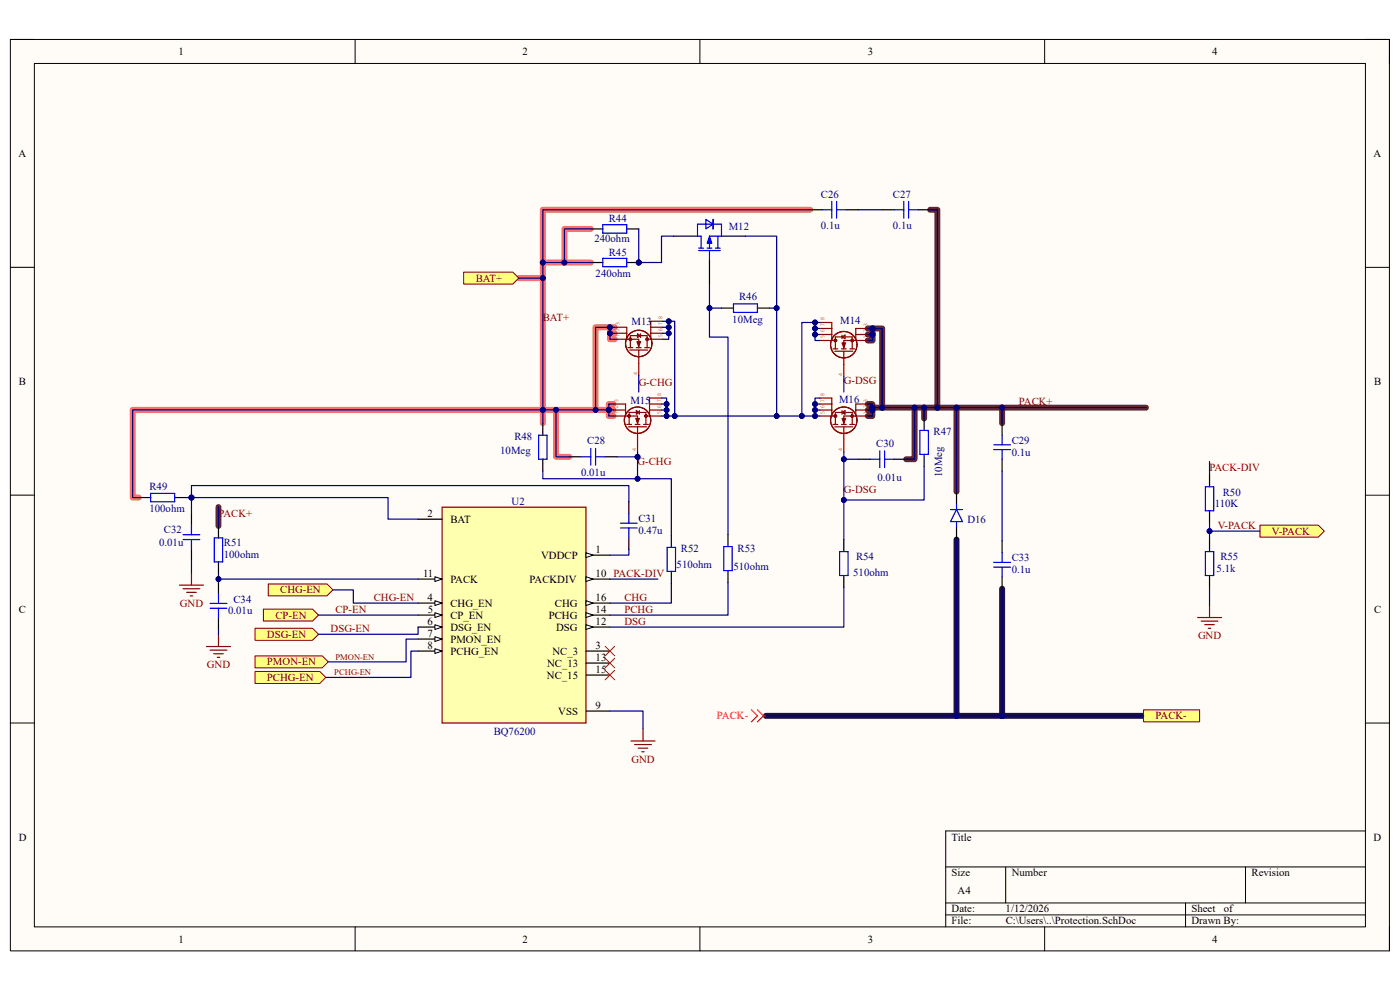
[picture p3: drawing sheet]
<svg xmlns="http://www.w3.org/2000/svg" width="297mm" height="210mm" viewBox="0 0 297 210" stroke-linecap="round" stroke-linejoin="round" font-family="sans-serif">
<path d="M2.2 8.4h292.6v193.3h-292.6z" fill-rule="evenodd" fill="#fffcf8"/>
<path d="M2.2 8.4h292.6v193.3h-292.6z" fill="none" stroke="#000" stroke-width=".21"/>
<path d="M7.3 13.5h282.4v183.1h-282.4z" fill-rule="evenodd" fill="#fffcf8"/>
<g fill="none" stroke="#000" stroke-width=".21">
<path d="M2.2 8.4h5.1M7.3 13.5h282.4v183.1h-282.4zM75.3 8.4v5.1M148.5 8.4v5.1M221.6 8.4v5.1M289.7 8.4h5.1v5.1M2.2 56.7h5.1M289.7 56.7h5.1M2.2 105h5.1M289.7 105.1h5.1M2.2 153.4h5.1M289.7 153.4h5.1"/>
<path d="M289.7 176.3h-89.1v20.3M75.3 196.6v5.1M148.5 196.6v5.1M200.6 183.9h89.1M200.6 191.5h89.1M200.6 194.1h89.1M213.4 183.9v7.6M221.6 196.6v5.1M251.5 191.5v5.1M264.2 183.9v7.6M294.8 196.6v5.1"/>
</g>
<path d="M197.3 44.5h1.6v42h-13.8M184.1 69.7h1v2.5h-1M184.1 71h1M185.1 69.7h2.1v16.8M184.1 85.7h1v1.3h-1M185.1 87v1.3h-1M194 86.5v10.9h-1.8M196.1 86.5v2.3M198.9 86.5h13.7v3.3M202.9 86.5v17.8M212.6 86.5h30.5M46.3 107.6v4" fill="none" stroke="#602732" stroke-width="1.3"/>
<path d="M202.9 114.5v37.4h9.7M212.6 124.9v27h30M162.5 151.9h40.4" fill="none" stroke="#1c0d45" stroke-width="1.3"/>
<path d="M110.1 59h5.1M115.2 55.7h10.1M125.3 48.6h-5.6v7.1M171.9 44.5h-56.7v42.4h2.8M129.4 69.4h-3.1v17.5h2.8M130.4 69.4h-1v1.3M130.4 70.7h-1v1.3h1M115.2 89.8v-2.9h-87v18.7h1.2M126.3 86.9h-8.3v10h2.8M129.1 86.9v1.4h1.1M129.1 86.9l1.1 .1M130.2 85.7h-1.1v1.2" fill="none" stroke="#ff6e6e" stroke-width="1.3"/>
<path d="M93.8 107.6h30.5v45.8h-30.5z" fill-rule="evenodd" fill="#ffffb0"/>
<path d="M93.8 107.6h30.5v45.8h-30.5z" fill="none" stroke="#800000" stroke-width=".25"/>
<path d="M88.7 110.1h5.1M88.7 122.9h5.1" fill="none" stroke="#000" stroke-width=".25"/>
<path d="M92.3 122.3l1.5 .6-1.5 .5z" fill="#f8fcff"/>
<path d="M92.3 122.3l1.5 .6-1.5 .5z" fill="none" stroke="#000" stroke-width=".21"/>
<path d="M88.7 127.9h5.1" fill="none" stroke="#000" stroke-width=".25"/>
<path d="M92.3 127.4l1.5 .5-1.5 .5z" fill="#f8fcff"/>
<path d="M92.3 127.4l1.5 .5-1.5 .5z" fill="none" stroke="#000" stroke-width=".21"/>
<path d="M88.7 130.5h5.1" fill="none" stroke="#000" stroke-width=".25"/>
<path d="M92.3 130l1.5 .5-1.5 .5z" fill="#f8fcff"/>
<path d="M92.3 130l1.5 .5-1.5 .5z" fill="none" stroke="#000" stroke-width=".21"/>
<path d="M88.7 133h5.1" fill="none" stroke="#000" stroke-width=".25"/>
<path d="M92.3 132.5l1.5 .5-1.5 .5z" fill="#f8fcff"/>
<path d="M92.3 132.5l1.5 .5-1.5 .5z" fill="none" stroke="#000" stroke-width=".21"/>
<path d="M88.7 135.6h5.1" fill="none" stroke="#000" stroke-width=".25"/>
<path d="M92.3 135.1l1.5 .5-1.5 .5z" fill="#f8fcff"/>
<path d="M92.3 135.1l1.5 .5-1.5 .5z" fill="none" stroke="#000" stroke-width=".21"/>
<path d="M88.7 138.1h5.1" fill="none" stroke="#000" stroke-width=".25"/>
<path d="M92.3 137.6l1.5 .5-1.5 .5z" fill="#f8fcff"/>
<path d="M92.3 137.6l1.5 .5-1.5 .5z" fill="none" stroke="#000" stroke-width=".21"/>
<path d="M124.3 117.8h5.1" fill="none" stroke="#000" stroke-width=".25"/>
<path d="M124.3 117.3l1.5 .5-1.5 .5z" fill="#f8fcff"/>
<path d="M124.3 117.3l1.5 .5-1.5 .5z" fill="none" stroke="#000" stroke-width=".21"/>
<path d="M124.3 122.9h5.1" fill="none" stroke="#000" stroke-width=".25"/>
<path d="M124.3 122.3l1.5 .6-1.5 .5z" fill="#f8fcff"/>
<path d="M124.3 122.3l1.5 .6-1.5 .5z" fill="none" stroke="#000" stroke-width=".21"/>
<path d="M124.3 127.9h5.1" fill="none" stroke="#000" stroke-width=".25"/>
<path d="M124.3 127.4l1.5 .5-1.5 .5z" fill="#f8fcff"/>
<path d="M124.3 127.4l1.5 .5-1.5 .5z" fill="none" stroke="#000" stroke-width=".21"/>
<path d="M124.3 130.5h5.1" fill="none" stroke="#000" stroke-width=".25"/>
<path d="M124.3 130l1.5 .5-1.5 .5z" fill="#f8fcff"/>
<path d="M124.3 130l1.5 .5-1.5 .5z" fill="none" stroke="#000" stroke-width=".21"/>
<path d="M124.3 133h5.1" fill="none" stroke="#000" stroke-width=".25"/>
<path d="M124.3 132.5l1.5 .5-1.5 .5z" fill="#f8fcff"/>
<path d="M124.3 132.5l1.5 .5-1.5 .5z" fill="none" stroke="#000" stroke-width=".21"/>
<g fill="none" stroke="#000" stroke-width=".25">
<path d="M171.9 44.5h2.5M179.5 44.5h2.6M187.2 44.5h2.5M194.8 44.5h2.5M153.1 65.4h2.5M160.7 65.4h2.5M115.2 89.8v2.5M115.2 97.4v2.6M196.1 88.8v2.5M196.1 96.4v2.5M212.6 89.8v2.5M212.6 97.4v2.6"/>
<path d="M40.6 108.9v2.5M40.6 116.5v2.5M46.3 111.6v2.5M46.3 119.2v2.6M133.4 106.4v2.6M133.4 114v2.6M142.4 113.6v2.5M154.4 113.4v2.6M179 114.5v2.5M202.9 104.3v2.5M202.9 111.9v2.6M212.6 114.7v2.6"/>
<path d="M46.3 123.4v2.6M46.3 131.1v2.5M124.3 138.1h5.1M142.4 121.2v2.6M154.4 121.1v2.5M179 122.1v2.5M212.6 122.3v2.6M124.3 140.7h5.1M124.3 143.2h5.1M124.3 150.8h5.1"/>
</g>
<g fill="none" stroke="#00f" stroke-width=".25">
<path d="M174.4 44.5h2.1M176.5 42.7v3.6M177.5 42.7v3.6M177.5 44.5h2M189.7 44.5h2M191.7 42.7v3.6M192.8 44.5h2M192.8 42.7v3.6M155.6 64.5h5.1v1.8h-5.1zM114.3 92.3h1.7v5.1h-1.7zM195.2 91.3h1.7v5.1h-1.7zM210.8 95.4h3.6"/>
<path d="M210.8 94.4h3.6M212.6 92.3v2.1M212.6 95.4v2M38.8 114.5h3.6M38.8 113.4h3.6M40.6 111.4v2M40.6 114.5v2M45.5 114.1h1.7v5.1h-1.7zM131.6 112h3.6M131.6 111h3.6M133.4 109v2M133.4 112v2"/>
<path d="M141.5 116.1h1.8v5.1h-1.8zM153.6 116h1.7v5.1h-1.7zM178.1 117h1.8v5.1h-1.8zM201.7 108.1h2.5M202.9 108.1l1.3 2.5h-2.5zM202.9 106.8v1.3M202.9 110.6v1.3M210.8 119.3h3.6M212.6 117.3v2M44.6 129h3.5M44.6 128h3.5M46.3 126v2"/>
<path d="M46.3 129v2.1M210.8 120.3h3.6M212.6 120.3v2"/>
</g>
<g fill="none" stroke="#800000" stroke-width=".25">
<path d="M38.1 124.1h5.1M38.8 124.9h3.6M39.6 125.7h2M40.4 126.4h.5M40.6 121.6v2.5M43.8 137.2h5.1M44.6 137.9h3.5M45.3 138.7h2.1M46.1 139.4h.5M46.3 134.6v2.6M133.9 157.2h5.1M134.6 158h3.6"/>
<path d="M135.4 158.7h2M136.2 159.5h.5M136.4 154.6v2.6"/>
</g>
<path d="M128.4 137.1l2 2M128.4 139.6l2 2.1M130.4 137.1l-2 2M130.4 139.6l-2 2.1M128.4 142.2l2 2M130.4 142.2l-2 2" fill="none" stroke="#f00" stroke-width=".21"/>
<path d="M98.4 57.7h10.4l1.3 1.3-1.3 1.3h-10.4z" fill-rule="evenodd" fill="#ffff80"/>
<path d="M98.4 57.7h10.4l1.3 1.3-1.3 1.3h-10.4z" fill="none" stroke="#800000" stroke-width=".21"/>
<path d="M159.4 150.6l1.3 1.3-1.3 1.2M160.7 150.6l1.3 1.3M162 151.9l-1.3 1.2M162 151.9h.5" fill="none" stroke="#f00" stroke-width=".25"/>
<path d="M29.4 105.6h2.6M37.1 105.6h2.5" fill="none" stroke="#000" stroke-width=".25"/>
<path d="M32 104.7h5.1v1.7h-5.1z" fill="none" stroke="#00f" stroke-width=".25"/>
<path d="M55.9 129.2h10.4l1.3 1.3-1.3 1.3h-10.4z" fill-rule="evenodd" fill="#ffff80"/>
<path d="M55.9 129.2h10.4l1.3 1.3-1.3 1.3h-10.4z" fill="none" stroke="#800000" stroke-width=".21"/>
<path d="M54.1 139.1h14.3l1.2 1.3-1.2 1.3h-14.3z" fill-rule="evenodd" fill="#ffff80"/>
<path d="M54.1 139.1h14.3l1.2 1.3-1.2 1.3h-14.3z" fill="none" stroke="#800000" stroke-width=".21"/>
<path d="M54.1 142.4h13.7l1.3 1.3-1.3 1.3h-13.7z" fill-rule="evenodd" fill="#ffff80"/>
<path d="M54.1 142.4h13.7l1.3 1.3-1.3 1.3h-13.7z" fill="none" stroke="#800000" stroke-width=".21"/>
<circle cx="135.5" cy="55.7" r=".51" fill="#000080"/>
<circle cx="135.5" cy="55.7" r=".51" fill="none" stroke="#000080" stroke-width=".21"/>
<path d="M125.3 55.7h2.6M133 55.7h2.5" fill="none" stroke="#000" stroke-width=".25"/>
<circle cx="135.5" cy="55.7" r=".51" fill="#000080"/>
<circle cx="135.5" cy="55.7" r=".51" fill="none" stroke="#000080" stroke-width=".21"/>
<path d="M127.9 47.7h5.1v1.8h-5.1zM127.9 54.8h5.1v1.8h-5.1zM255.7 103.3h1.8v5.1h-1.8zM255.7 117h1.8v5.1h-1.8z" fill="none" stroke="#00f" stroke-width=".25"/>
<path d="M125.3 48.6h2.6M133 48.6h2.5M256.6 100.7v2.6M256.6 108.4v2.5M256.6 114.5v2.5M256.6 122.1v2.5" fill="none" stroke="#000" stroke-width=".25"/>
<path d="M254.1 131h5.1M254.8 131.8h3.6M255.6 132.5h2M256.3 133.3h.6M256.6 128.4v2.6" fill="none" stroke="#800000" stroke-width=".25"/>
<g fill="none" stroke="#840000" stroke-width=".25">
<circle cx="137" cy="88.3" r=".25"/>
<circle cx="137" cy="88.3" r=".26"/>
</g>
<path d="M134.9 88.8h.7l-.3 1z" fill="#840000"/>
<g fill="none" stroke="#840000" stroke-width=".25">
<path d="M130.2 87h2.5M130.2 88.3h5.1v1.7M130.2 85.7h2.5v2.6M133 90h1M133.3 90.5h3.9M133.5 90v-2.5h3.5v2.5M134.7 90h1.1M134.9 88.8h.7l-.3 1zM135 87.1l.6 .4-.6 .4zM135.3 90.5v5.4M135.6 87.1v.8M136.5 90h1"/>
<path d="M137 88.3h3.3M137.8 87h2.5M137.8 85.7h2.5M140.3 84.4h-2.5v3.9"/>
<circle cx="133.5" cy="88.3" r=".25"/>
<circle cx="133.5" cy="88.3" r=".26"/>
<circle cx="135.3" cy="89.1" r="2.8"/>
<circle cx="177.2" cy="88.3" r=".25"/>
<circle cx="177.2" cy="88.3" r=".26"/>
</g>
<path d="M178.6 88.8h.8l-.4 1z" fill="#840000"/>
<g fill="none" stroke="#840000" stroke-width=".25">
<path d="M173.9 87h2.6M173.9 88.3h3.3M173.9 84.4h2.6v3.9M173.9 85.7h2.6M176.7 90h1M177.1 90.6h3.8M177.2 90v-2.5h3.6v2.5M178.5 90h1M178.6 88.8h.8l-.4 1zM178.6 87.1v.8M178.6 87.5l.7-.4v.8zM179 90.6v5.3"/>
<path d="M180.3 90h1M181.6 87h2.5M184.1 88.3h-5.1v1.7M184.1 85.7h-2.5v2.6"/>
<circle cx="177.2" cy="72.2" r=".25"/>
<circle cx="177.2" cy="72.2" r=".26"/>
<circle cx="179" cy="89.1" r="2.8"/>
<circle cx="180.8" cy="88.3" r=".25"/>
<circle cx="180.8" cy="88.3" r=".26"/>
</g>
<path d="M178.6 72.7h.8l-.4 1.1z" fill="#840000"/>
<g fill="none" stroke="#840000" stroke-width=".25">
<path d="M173.9 71h2.6M173.9 72.2h3.3M173.9 68.4h2.6v3.8M173.9 69.7h2.6M176.7 74h1M177.1 74.5h3.8M177.2 74v-2.5h3.6v2.5M178.5 74h1M178.6 72.7h.8l-.4 1.1zM178.6 71.1v.8M178.6 71.5l.7-.4v.8zM179 74.5v5.4"/>
<path d="M180.3 74h1M181.6 71h2.5M184.1 72.2h-5.1v1.8M184.1 69.7h-2.5v2.5"/>
<circle cx="137.3" cy="72" r=".26"/>
<circle cx="137.3" cy="72" r=".25"/>
<circle cx="179" cy="73.1" r="2.8"/>
<circle cx="180.8" cy="72.2" r=".25"/>
<circle cx="180.8" cy="72.2" r=".26"/>
</g>
<path d="M135.1 72.5h.8l-.4 1z" fill="#840000"/>
<g fill="none" stroke="#840000" stroke-width=".25">
<path d="M130.4 70.7h2.6M130.4 72h5.1v1.8M130.4 69.4h2.6v2.6M133.2 73.8h1M133.6 74.3h3.8M133.7 73.8v-2.6h3.6v2.6M135 73.8h1M135.1 72.5h.8l-.4 1zM135.3 70.8l.6 .4-.6 .4zM135.5 74.3v5.3M135.9 70.8v.8M136.8 73.8h1"/>
<path d="M137.3 72h3.3M138.1 70.7h2.5M138.1 69.4h2.5M140.6 68.2h-2.5v3.8"/>
<circle cx="133.7" cy="72" r=".26"/>
<circle cx="133.7" cy="72" r=".25"/>
<circle cx="135.5" cy="72.9" r="2.8"/>
</g>
<path d="M120.8 96.9h2.5M128.4 96.9h2.5M182.1 97.4h2.5M189.7 97.4h2.5" fill="none" stroke="#000" stroke-width=".25"/>
<path d="M123.3 96.9h2M125.3 95.1v3.6M126.3 95.1v3.6M126.3 96.9h2.1M184.6 97.4h2M186.6 95.6v3.6M187.7 95.6v3.6M187.7 97.4h2" fill="none" stroke="#00f" stroke-width=".25"/>
<path d="M242.6 150.6h11.9v2.5h-11.9z" fill-rule="evenodd" fill="#ffff80"/>
<path d="M242.6 150.6h11.9v2.5h-11.9z" fill="none" stroke="#800000" stroke-width=".21"/>
<path d="M267.3 111.4h12.4l1.2 1.3-1.2 1.3h-12.4z" fill-rule="evenodd" fill="#ffff80"/>
<path d="M267.3 111.4h12.4l1.2 1.3-1.2 1.3h-12.4z" fill="none" stroke="#800000" stroke-width=".21"/>
<path d="M56.9 123.9h12.5l1.2 1.2-1.2 1.3h-12.5z" fill-rule="evenodd" fill="#ffff80"/>
<path d="M56.9 123.9h12.5l1.2 1.2-1.2 1.3h-12.5z" fill="none" stroke="#800000" stroke-width=".21"/>
<path d="M54.1 133.3h12.2l1.3 1.3-1.3 1.2h-12.2z" fill-rule="evenodd" fill="#ffff80"/>
<path d="M54.1 133.3h12.2l1.3 1.3-1.3 1.2h-12.2z" fill="none" stroke="#800000" stroke-width=".21"/>
<path d="M182.1 44.5h5.1M212.6 100v14.7M46.3 107.6v4M133.4 116.6v1.2h-4M46.3 133.6v1M142.4 123.8v4.1h-13M154.4 123.6v6.9h-25M179 124.6v8.4h-49.6M212.6 124.9v27h30M129.4 150.8h7v3.8" fill="none" stroke="#000080" stroke-width=".25"/>
<circle cx="212.6" cy="151.9" r=".51" fill="#000080"/>
<circle cx="212.6" cy="151.9" r=".51" fill="none" stroke="#000080" stroke-width=".21"/>
<path d="M202.9 114.5v37.4h9.7" fill="none" stroke="#000080" stroke-width=".25"/>
<circle cx="202.9" cy="151.9" r=".51" fill="#000080"/>
<circle cx="202.9" cy="151.9" r=".51" fill="none" stroke="#000080" stroke-width=".21"/>
<circle cx="212.6" cy="151.9" r=".51" fill="#000080"/>
<circle cx="212.6" cy="151.9" r=".51" fill="none" stroke="#000080" stroke-width=".21"/>
<path d="M110.1 59h5.1" fill="none" stroke="#000080" stroke-width=".25"/>
<circle cx="115.2" cy="59" r=".51" fill="#000080"/>
<circle cx="115.2" cy="59" r=".51" fill="none" stroke="#000080" stroke-width=".21"/>
<path d="M162.5 151.9h40.4" fill="none" stroke="#000080" stroke-width=".25"/>
<circle cx="202.9" cy="151.9" r=".51" fill="#000080"/>
<circle cx="202.9" cy="151.9" r=".51" fill="none" stroke="#000080" stroke-width=".21"/>
<path d="M115.2 86.9h-87v18.7h1.2" fill="none" stroke="#000080" stroke-width=".25"/>
<circle cx="115.2" cy="86.9" r=".51" fill="#000080"/>
<circle cx="115.2" cy="86.9" r=".51" fill="none" stroke="#000080" stroke-width=".21"/>
<path d="M39.6 105.6h42.7v4.5h6.4" fill="none" stroke="#000080" stroke-width=".25"/>
<circle cx="40.6" cy="105.6" r=".51" fill="#000080"/>
<circle cx="40.6" cy="105.6" r=".51" fill="none" stroke="#000080" stroke-width=".21"/>
<path d="M40.6 105.6v3.3M40.6 119v2.6" fill="none" stroke="#000080" stroke-width=".25"/>
<circle cx="40.6" cy="105.6" r=".51" fill="#000080"/>
<circle cx="40.6" cy="105.6" r=".51" fill="none" stroke="#000080" stroke-width=".21"/>
<path d="M40.6 105.6v-2.6h92.8v3.4" fill="none" stroke="#000080" stroke-width=".25"/>
<circle cx="40.6" cy="105.6" r=".51" fill="#000080"/>
<circle cx="40.6" cy="105.6" r=".51" fill="none" stroke="#000080" stroke-width=".21"/>
<path d="M46.3 121.8v1.1h42.4" fill="none" stroke="#000080" stroke-width=".25"/>
<circle cx="46.4" cy="122.9" r=".51" fill="#000080"/>
<circle cx="46.4" cy="122.9" r=".51" fill="none" stroke="#000080" stroke-width=".21"/>
<path d="M46.3 122.9v.5" fill="none" stroke="#000080" stroke-width=".25"/>
<circle cx="46.4" cy="122.9" r=".51" fill="#000080"/>
<circle cx="46.4" cy="122.9" r=".51" fill="none" stroke="#000080" stroke-width=".21"/>
<path d="M198.9 86.5h13.7v3.3M67.6 130.5h21.1M88.7 135.6h-2.5v4.8h-16.6M88.7 138.1h-1.5v5.6h-18.1" fill="none" stroke="#000080" stroke-width=".25"/>
<circle cx="198.9" cy="86.5" r=".51" fill="#000080"/>
<circle cx="198.9" cy="86.5" r=".51" fill="none" stroke="#000080" stroke-width=".21"/>
<circle cx="202.9" cy="86.5" r=".51" fill="#000080"/>
<circle cx="202.9" cy="86.5" r=".51" fill="none" stroke="#000080" stroke-width=".21"/>
<circle cx="212.6" cy="86.5" r=".51" fill="#000080"/>
<circle cx="212.6" cy="86.5" r=".51" fill="none" stroke="#000080" stroke-width=".21"/>
<path d="M202.9 86.5v17.8" fill="none" stroke="#000080" stroke-width=".25"/>
<circle cx="202.9" cy="86.5" r=".51" fill="#000080"/>
<circle cx="202.9" cy="86.5" r=".51" fill="none" stroke="#000080" stroke-width=".21"/>
<path d="M125.3 48.6h-5.6v7.1" fill="none" stroke="#000080" stroke-width=".25"/>
<circle cx="119.7" cy="55.7" r=".51" fill="#000080"/>
<circle cx="119.7" cy="55.7" r=".51" fill="none" stroke="#000080" stroke-width=".21"/>
<path d="M256.6 110.9v3.6" fill="none" stroke="#000080" stroke-width=".25"/>
<circle cx="256.6" cy="112.7" r=".51" fill="#000080"/>
<circle cx="256.6" cy="112.7" r=".51" fill="none" stroke="#000080" stroke-width=".21"/>
<path d="M256.6 97.9v2.8M256.6 112.7h10.7M129.4 122.9h10.2M256.6 124.6v3.8" fill="none" stroke="#000080" stroke-width=".25"/>
<circle cx="256.6" cy="112.7" r=".51" fill="#000080"/>
<circle cx="256.6" cy="112.7" r=".51" fill="none" stroke="#000080" stroke-width=".21"/>
<path d="M115.2 100v1.6h27.2v12" fill="none" stroke="#000080" stroke-width=".25"/>
<circle cx="135.3" cy="101.6" r=".51" fill="#000080"/>
<circle cx="135.3" cy="101.6" r=".51" fill="none" stroke="#000080" stroke-width=".21"/>
<path d="M130.2 85.7h-1.1v1.2" fill="none" stroke="#000080" stroke-width=".25"/>
<circle cx="129.1" cy="86.9" r=".51" fill="#000080"/>
<circle cx="129.1" cy="86.9" r=".51" fill="none" stroke="#000080" stroke-width=".21"/>
<path d="M129.1 86.9v1.4h1.1" fill="none" stroke="#000080" stroke-width=".25"/>
<circle cx="129.1" cy="86.9" r=".51" fill="#000080"/>
<circle cx="129.1" cy="86.9" r=".51" fill="none" stroke="#000080" stroke-width=".21"/>
<path d="M140.3 88.3h33.6" fill="none" stroke="#000080" stroke-width=".25"/>
<circle cx="141.4" cy="88.3" r=".51" fill="#000080"/>
<circle cx="141.4" cy="88.3" r=".51" fill="none" stroke="#000080" stroke-width=".21"/>
<circle cx="143.1" cy="88.3" r=".51" fill="#000080"/>
<circle cx="143.1" cy="88.3" r=".51" fill="none" stroke="#000080" stroke-width=".21"/>
<circle cx="164.8" cy="88.3" r=".51" fill="#000080"/>
<circle cx="164.8" cy="88.3" r=".51" fill="none" stroke="#000080" stroke-width=".21"/>
<circle cx="170.1" cy="88.3" r=".51" fill="#000080"/>
<circle cx="170.1" cy="88.3" r=".51" fill="none" stroke="#000080" stroke-width=".21"/>
<circle cx="172.9" cy="88.3" r=".51" fill="#000080"/>
<circle cx="172.9" cy="88.3" r=".51" fill="none" stroke="#000080" stroke-width=".21"/>
<path d="M172.9 87v1.3" fill="none" stroke="#000080" stroke-width=".25"/>
<circle cx="172.9" cy="88.3" r=".51" fill="#000080"/>
<circle cx="172.9" cy="88.3" r=".51" fill="none" stroke="#000080" stroke-width=".21"/>
<circle cx="172.9" cy="87" r=".51" fill="#000080"/>
<circle cx="172.9" cy="87" r=".51" fill="none" stroke="#000080" stroke-width=".21"/>
<path d="M173.9 84.4h-1v1.3" fill="none" stroke="#000080" stroke-width=".25"/>
<circle cx="172.9" cy="85.7" r=".51" fill="#000080"/>
<circle cx="172.9" cy="85.7" r=".51" fill="none" stroke="#000080" stroke-width=".21"/>
<path d="M184.1 85.7h1v1.3h-1" fill="none" stroke="#000080" stroke-width=".25"/>
<circle cx="185.1" cy="86.5" r=".51" fill="#000080"/>
<circle cx="185.1" cy="86.5" r=".51" fill="none" stroke="#000080" stroke-width=".21"/>
<circle cx="185.1" cy="87" r=".51" fill="#000080"/>
<circle cx="185.1" cy="87" r=".51" fill="none" stroke="#000080" stroke-width=".21"/>
<path d="M185.1 87v1.3h-1" fill="none" stroke="#000080" stroke-width=".25"/>
<circle cx="185.1" cy="87" r=".51" fill="#000080"/>
<circle cx="185.1" cy="87" r=".51" fill="none" stroke="#000080" stroke-width=".21"/>
<path d="M141.4 87v1.3" fill="none" stroke="#000080" stroke-width=".25"/>
<circle cx="141.4" cy="88.3" r=".51" fill="#000080"/>
<circle cx="141.4" cy="88.3" r=".51" fill="none" stroke="#000080" stroke-width=".21"/>
<circle cx="141.4" cy="87" r=".51" fill="#000080"/>
<circle cx="141.4" cy="87" r=".51" fill="none" stroke="#000080" stroke-width=".21"/>
<path d="M141.4 85.7v1.3h-1.1" fill="none" stroke="#000080" stroke-width=".25"/>
<circle cx="141.4" cy="87" r=".51" fill="#000080"/>
<circle cx="141.4" cy="87" r=".51" fill="none" stroke="#000080" stroke-width=".21"/>
<circle cx="141.4" cy="85.7" r=".51" fill="#000080"/>
<circle cx="141.4" cy="85.7" r=".51" fill="none" stroke="#000080" stroke-width=".21"/>
<path d="M140.3 84.4h1.1v1.3h-1.1" fill="none" stroke="#000080" stroke-width=".25"/>
<circle cx="141.4" cy="85.7" r=".51" fill="#000080"/>
<circle cx="141.4" cy="85.7" r=".51" fill="none" stroke="#000080" stroke-width=".21"/>
<path d="M173.9 85.7h-1v1.3h1" fill="none" stroke="#000080" stroke-width=".25"/>
<circle cx="172.9" cy="87" r=".51" fill="#000080"/>
<circle cx="172.9" cy="87" r=".51" fill="none" stroke="#000080" stroke-width=".21"/>
<circle cx="172.9" cy="85.7" r=".51" fill="#000080"/>
<circle cx="172.9" cy="85.7" r=".51" fill="none" stroke="#000080" stroke-width=".21"/>
<path d="M179 106.1v8.4" fill="none" stroke="#000080" stroke-width=".25"/>
<circle cx="179" cy="106.1" r=".51" fill="#000080"/>
<circle cx="179" cy="106.1" r=".51" fill="none" stroke="#000080" stroke-width=".21"/>
<path d="M129.1 86.9l1.1 .1" fill="none" stroke="#000080" stroke-width=".25"/>
<circle cx="129.1" cy="86.9" r=".51" fill="#000080"/>
<circle cx="129.1" cy="86.9" r=".51" fill="none" stroke="#000080" stroke-width=".21"/>
<path d="M150.5 65.4h2.6" fill="none" stroke="#000080" stroke-width=".25"/>
<circle cx="150.5" cy="65.4" r=".51" fill="#000080"/>
<circle cx="150.5" cy="65.4" r=".51" fill="none" stroke="#000080" stroke-width=".21"/>
<path d="M179 95.9v10.2h17.1v-7.2" fill="none" stroke="#000080" stroke-width=".25"/>
<circle cx="179" cy="106.1" r=".51" fill="#000080"/>
<circle cx="179" cy="106.1" r=".51" fill="none" stroke="#000080" stroke-width=".21"/>
<circle cx="179" cy="97.4" r=".51" fill="#000080"/>
<circle cx="179" cy="97.4" r=".51" fill="none" stroke="#000080" stroke-width=".21"/>
<path d="M173.9 68.4h-1v3.8h1" fill="none" stroke="#000080" stroke-width=".25"/>
<circle cx="172.9" cy="71" r=".51" fill="#000080"/>
<circle cx="172.9" cy="71" r=".51" fill="none" stroke="#000080" stroke-width=".21"/>
<circle cx="172.9" cy="69.7" r=".51" fill="#000080"/>
<circle cx="172.9" cy="69.7" r=".51" fill="none" stroke="#000080" stroke-width=".21"/>
<circle cx="172.9" cy="68.4" r=".51" fill="#000080"/>
<circle cx="172.9" cy="68.4" r=".51" fill="none" stroke="#000080" stroke-width=".21"/>
<path d="M184.1 69.7h1v2.5h-1" fill="none" stroke="#000080" stroke-width=".25"/>
<circle cx="185.1" cy="71" r=".51" fill="#000080"/>
<circle cx="185.1" cy="71" r=".51" fill="none" stroke="#000080" stroke-width=".21"/>
<circle cx="185.1" cy="69.7" r=".51" fill="#000080"/>
<circle cx="185.1" cy="69.7" r=".51" fill="none" stroke="#000080" stroke-width=".21"/>
<path d="M172.9 71h1" fill="none" stroke="#000080" stroke-width=".25"/>
<circle cx="172.9" cy="71" r=".51" fill="#000080"/>
<circle cx="172.9" cy="71" r=".51" fill="none" stroke="#000080" stroke-width=".21"/>
<path d="M172.9 69.7h1" fill="none" stroke="#000080" stroke-width=".25"/>
<circle cx="172.9" cy="69.7" r=".51" fill="#000080"/>
<circle cx="172.9" cy="69.7" r=".51" fill="none" stroke="#000080" stroke-width=".21"/>
<path d="M184.1 71h1" fill="none" stroke="#000080" stroke-width=".25"/>
<circle cx="185.1" cy="71" r=".51" fill="#000080"/>
<circle cx="185.1" cy="71" r=".51" fill="none" stroke="#000080" stroke-width=".21"/>
<path d="M172.9 68.4h-2.8v19.9M179 79.9v3.3" fill="none" stroke="#000080" stroke-width=".25"/>
<circle cx="172.9" cy="68.4" r=".51" fill="#000080"/>
<circle cx="172.9" cy="68.4" r=".51" fill="none" stroke="#000080" stroke-width=".21"/>
<circle cx="170.1" cy="88.3" r=".51" fill="#000080"/>
<circle cx="170.1" cy="88.3" r=".51" fill="none" stroke="#000080" stroke-width=".21"/>
<path d="M185.1 69.7h2.1v16.8" fill="none" stroke="#000080" stroke-width=".25"/>
<circle cx="185.1" cy="69.7" r=".51" fill="#000080"/>
<circle cx="185.1" cy="69.7" r=".51" fill="none" stroke="#000080" stroke-width=".21"/>
<circle cx="187.2" cy="86.5" r=".51" fill="#000080"/>
<circle cx="187.2" cy="86.5" r=".51" fill="none" stroke="#000080" stroke-width=".21"/>
<path d="M130.4 69.4h-1v1.3" fill="none" stroke="#000080" stroke-width=".25"/>
<circle cx="129.4" cy="69.4" r=".51" fill="#000080"/>
<circle cx="129.4" cy="69.4" r=".51" fill="none" stroke="#000080" stroke-width=".21"/>
<circle cx="129.4" cy="70.7" r=".51" fill="#000080"/>
<circle cx="129.4" cy="70.7" r=".51" fill="none" stroke="#000080" stroke-width=".21"/>
<path d="M140.6 68.2h1.3v3.8h-1.3" fill="none" stroke="#000080" stroke-width=".25"/>
<circle cx="141.9" cy="70.7" r=".51" fill="#000080"/>
<circle cx="141.9" cy="70.7" r=".51" fill="none" stroke="#000080" stroke-width=".21"/>
<circle cx="141.9" cy="69.4" r=".51" fill="#000080"/>
<circle cx="141.9" cy="69.4" r=".51" fill="none" stroke="#000080" stroke-width=".21"/>
<circle cx="141.9" cy="68.2" r=".51" fill="#000080"/>
<circle cx="141.9" cy="68.2" r=".51" fill="none" stroke="#000080" stroke-width=".21"/>
<path d="M140.6 69.4h1.3" fill="none" stroke="#000080" stroke-width=".25"/>
<circle cx="141.9" cy="69.4" r=".51" fill="#000080"/>
<circle cx="141.9" cy="69.4" r=".51" fill="none" stroke="#000080" stroke-width=".21"/>
<path d="M140.6 70.7h1.3" fill="none" stroke="#000080" stroke-width=".25"/>
<circle cx="141.9" cy="70.7" r=".51" fill="#000080"/>
<circle cx="141.9" cy="70.7" r=".51" fill="none" stroke="#000080" stroke-width=".21"/>
<path d="M141.9 68.2h1.2v20.1" fill="none" stroke="#000080" stroke-width=".25"/>
<circle cx="141.9" cy="68.2" r=".51" fill="#000080"/>
<circle cx="141.9" cy="68.2" r=".51" fill="none" stroke="#000080" stroke-width=".21"/>
<circle cx="143.1" cy="88.3" r=".51" fill="#000080"/>
<circle cx="143.1" cy="88.3" r=".51" fill="none" stroke="#000080" stroke-width=".21"/>
<path d="M130.4 70.7h-1v1.3h1M135.5 79.6v3.6" fill="none" stroke="#000080" stroke-width=".25"/>
<circle cx="129.4" cy="70.7" r=".51" fill="#000080"/>
<circle cx="129.4" cy="70.7" r=".51" fill="none" stroke="#000080" stroke-width=".21"/>
<path d="M129.4 69.4h-3.1v17.5h2.8" fill="none" stroke="#000080" stroke-width=".25"/>
<circle cx="129.1" cy="86.9" r=".51" fill="#000080"/>
<circle cx="129.1" cy="86.9" r=".51" fill="none" stroke="#000080" stroke-width=".21"/>
<circle cx="126.4" cy="86.9" r=".51" fill="#000080"/>
<circle cx="126.4" cy="86.9" r=".51" fill="none" stroke="#000080" stroke-width=".21"/>
<circle cx="129.4" cy="69.4" r=".51" fill="#000080"/>
<circle cx="129.4" cy="69.4" r=".51" fill="none" stroke="#000080" stroke-width=".21"/>
<path d="M115.2 86.9v2.9" fill="none" stroke="#000080" stroke-width=".25"/>
<circle cx="115.2" cy="86.9" r=".51" fill="#000080"/>
<circle cx="115.2" cy="86.9" r=".51" fill="none" stroke="#000080" stroke-width=".21"/>
<path d="M171.9 44.5h-56.7v42.4h2.8" fill="none" stroke="#000080" stroke-width=".25"/>
<circle cx="115.2" cy="55.7" r=".51" fill="#000080"/>
<circle cx="115.2" cy="55.7" r=".51" fill="none" stroke="#000080" stroke-width=".21"/>
<circle cx="115.2" cy="59" r=".51" fill="#000080"/>
<circle cx="115.2" cy="59" r=".51" fill="none" stroke="#000080" stroke-width=".21"/>
<circle cx="115.2" cy="86.9" r=".51" fill="#000080"/>
<circle cx="115.2" cy="86.9" r=".51" fill="none" stroke="#000080" stroke-width=".21"/>
<circle cx="118" cy="86.9" r=".51" fill="#000080"/>
<circle cx="118" cy="86.9" r=".51" fill="none" stroke="#000080" stroke-width=".21"/>
<path d="M126.3 86.9h-8.3v10h2.8" fill="none" stroke="#000080" stroke-width=".25"/>
<circle cx="118" cy="86.9" r=".51" fill="#000080"/>
<circle cx="118" cy="86.9" r=".51" fill="none" stroke="#000080" stroke-width=".21"/>
<circle cx="126.4" cy="86.9" r=".51" fill="#000080"/>
<circle cx="126.4" cy="86.9" r=".51" fill="none" stroke="#000080" stroke-width=".21"/>
<path d="M135.3 95.9v1" fill="none" stroke="#000080" stroke-width=".25"/>
<circle cx="135.3" cy="96.9" r=".51" fill="#000080"/>
<circle cx="135.3" cy="96.9" r=".51" fill="none" stroke="#000080" stroke-width=".21"/>
<path d="M130.9 96.9h4.4v4.7" fill="none" stroke="#000080" stroke-width=".25"/>
<circle cx="135.3" cy="96.9" r=".51" fill="#000080"/>
<circle cx="135.3" cy="96.9" r=".51" fill="none" stroke="#000080" stroke-width=".21"/>
<circle cx="135.3" cy="101.6" r=".51" fill="#000080"/>
<circle cx="135.3" cy="101.6" r=".51" fill="none" stroke="#000080" stroke-width=".21"/>
<path d="M196.1 86.5v2.3" fill="none" stroke="#000080" stroke-width=".25"/>
<circle cx="196.1" cy="86.5" r=".51" fill="#000080"/>
<circle cx="196.1" cy="86.5" r=".51" fill="none" stroke="#000080" stroke-width=".21"/>
<path d="M197.3 44.5h1.6v42h-13.8" fill="none" stroke="#000080" stroke-width=".25"/>
<circle cx="185.1" cy="86.5" r=".51" fill="#000080"/>
<circle cx="185.1" cy="86.5" r=".51" fill="none" stroke="#000080" stroke-width=".21"/>
<circle cx="187.2" cy="86.5" r=".51" fill="#000080"/>
<circle cx="187.2" cy="86.5" r=".51" fill="none" stroke="#000080" stroke-width=".21"/>
<circle cx="194" cy="86.5" r=".51" fill="#000080"/>
<circle cx="194" cy="86.5" r=".51" fill="none" stroke="#000080" stroke-width=".21"/>
<circle cx="196.1" cy="86.5" r=".51" fill="#000080"/>
<circle cx="196.1" cy="86.5" r=".51" fill="none" stroke="#000080" stroke-width=".21"/>
<circle cx="198.9" cy="86.5" r=".51" fill="#000080"/>
<circle cx="198.9" cy="86.5" r=".51" fill="none" stroke="#000080" stroke-width=".21"/>
<path d="M179 97.4h3.1" fill="none" stroke="#000080" stroke-width=".25"/>
<circle cx="179" cy="97.4" r=".51" fill="#000080"/>
<circle cx="179" cy="97.4" r=".51" fill="none" stroke="#000080" stroke-width=".21"/>
<path d="M194 86.5v10.9h-1.8" fill="none" stroke="#000080" stroke-width=".25"/>
<circle cx="194" cy="86.5" r=".51" fill="#000080"/>
<circle cx="194" cy="86.5" r=".51" fill="none" stroke="#000080" stroke-width=".21"/>
<path d="M115.2 55.7h10.1" fill="none" stroke="#000080" stroke-width=".25"/>
<circle cx="119.7" cy="55.7" r=".51" fill="#000080"/>
<circle cx="119.7" cy="55.7" r=".51" fill="none" stroke="#000080" stroke-width=".21"/>
<circle cx="115.2" cy="55.7" r=".51" fill="#000080"/>
<circle cx="115.2" cy="55.7" r=".51" fill="none" stroke="#000080" stroke-width=".21"/>
<path d="M135.5 48.6v7.1" fill="none" stroke="#000080" stroke-width=".25"/>
<circle cx="135.5" cy="55.7" r=".51" fill="#000080"/>
<circle cx="135.5" cy="55.7" r=".51" fill="none" stroke="#000080" stroke-width=".21"/>
<path d="M142.9 50.1h-2.6v5.6h-4.8" fill="none" stroke="#000080" stroke-width=".25"/>
<circle cx="135.5" cy="55.7" r=".51" fill="#000080"/>
<circle cx="135.5" cy="55.7" r=".51" fill="none" stroke="#000080" stroke-width=".21"/>
<path d="M150.5 60.3v11.2h3.9v41.9" fill="none" stroke="#000080" stroke-width=".25"/>
<circle cx="150.5" cy="65.4" r=".51" fill="#000080"/>
<circle cx="150.5" cy="65.4" r=".51" fill="none" stroke="#000080" stroke-width=".21"/>
<path d="M158.2 50.1h6.6v38.2" fill="none" stroke="#000080" stroke-width=".25"/>
<circle cx="164.8" cy="65.4" r=".51" fill="#000080"/>
<circle cx="164.8" cy="65.4" r=".51" fill="none" stroke="#000080" stroke-width=".21"/>
<circle cx="164.8" cy="88.3" r=".51" fill="#000080"/>
<circle cx="164.8" cy="88.3" r=".51" fill="none" stroke="#000080" stroke-width=".21"/>
<path d="M163.2 65.4h1.6" fill="none" stroke="#000080" stroke-width=".25"/>
<circle cx="164.8" cy="65.4" r=".51" fill="#000080"/>
<circle cx="164.8" cy="65.4" r=".51" fill="none" stroke="#000080" stroke-width=".21"/>
<path d="M212.6 86.5h30.5" fill="none" stroke="#000080" stroke-width=".25"/>
<circle cx="212.6" cy="86.5" r=".51" fill="#000080"/>
<circle cx="212.6" cy="86.5" r=".51" fill="none" stroke="#000080" stroke-width=".21"/>
<path d="M70.6 125.1h4.4v2.8h13.7M88.7 133v1.6h-21.1" fill="none" stroke="#000080" stroke-width=".25"/>
<path d="M142.9 50.1h5.1M150.5 55.2v5.1M153.1 50.1h5.1" fill="none" stroke="#000" stroke-width=".25"/>
<path d="M148 50.1h.7v2.5M148.2 53.1h4.6M148.2 52.6h1M150 52.6h1M150.5 53.1v2.1M151.8 52.6h1M152.3 50.1v2.5M153.1 50.1h-2.6v2.5" fill="none" stroke="#00f" stroke-width=".25"/>
<path d="M150.5 50.1l.5 1.5h-1z" fill="#00f"/>
<path d="M150.5 50.1l.5 1.5h-1z" fill="none" stroke="#00f" stroke-width=".21"/>
<path d="M148 50.1v-2.5h5.1v2.5M149.8 46.5l1.5 1.1-1.5 1zM151.3 46.5v2.1" fill="none" stroke="#00f" stroke-width=".25"/>
<g font-size="2.3">
<text x="37.9" y="11.7">1</text>
<text x="110.9" y="11.7">2</text>
<text x="184.1" y="11.7">3</text>
<text x="257.1" y="11.7">4</text>
<text x="3.9" y="33.3">A</text>
<text x="291.4" y="33.3">A</text>
<text x="4" y="81.6">B</text>
<text x="291.5" y="81.6">B</text>
<text x="90.7" y="109.6">2</text>
<text x="95.5" y="110.9">BAT</text>
<text x="114.8" y="118.5">VDDCP</text>
<text x="126.4" y="117.3">1</text>
<text x="89.7" y="122.3">11</text>
<text x="95.5" y="123.6">PACK</text>
<text x="112.4" y="123.6">PACKDIV</text>
<text x="126.4" y="122.3">10 PACK-DIV</text>
<text x="4" y="130">C</text>
<text x="90.7" y="127.4">4</text>
<text x="90.8" y="130">5</text>
<text x="95.5" y="128.7">CHG_EN</text>
<text x="95.5" y="131.2">CP_EN</text>
<text x="116.4" y="131.2">PCHG</text>
<text x="117.7" y="128.7">CHG</text>
<text x="126.4" y="127.4">16</text>
<text x="126.4" y="130">14</text>
<text x="291.5" y="130">C</text>
<text x="90.7" y="132.5">6</text>
<text x="90.7" y="135">7</text>
<text x="90.7" y="137.6">8</text>
<text x="95.5" y="133.8">DSG_EN</text>
<text x="95.5" y="136.3">PMON_EN</text>
<text x="118" y="133.8">DSG</text>
<text x="126.4" y="132.5">12</text>
<text x="126.4" y="137.6">3</text>
<text x="95.5" y="138.9">PCHG_EN</text>
<text x="116" y="144">NC_15</text>
<text x="116.1" y="141.4">NC_13</text>
<text x="117.2" y="138.9">NC_3</text>
<text x="126.4" y="140.1">13</text>
<text x="126.4" y="142.7">15</text>
<text x="118.4" y="151.6">VSS</text>
<text x="126.4" y="150.3">9</text>
<text x="4" y="178.3">D</text>
<text x="201.9" y="178.3">Title</text>
<text x="291.4" y="178.3">D</text>
<text x="201.9" y="185.9">Size</text>
<text x="214.6" y="185.9">Number</text>
<text x="265.5" y="185.9">Revision</text>
<text x="203.2" y="189.7">A4</text>
<text x="201.9" y="193.5">Date:</text>
<text x="201.9" y="196.1">File:</text>
<text x="213.3" y="193.5">1/12/2026</text>
<text x="213.4" y="196.1">C:\Users\..\Protection.SchDoc</text>
<text x="252.8" y="196.1">Drawn By:</text>
<text x="252.8" y="193.5">Sheet</text>
<text x="259.6" y="193.5">of</text>
<text x="37.9" y="199.9">1</text>
<text x="110.9" y="199.9">2</text>
<text x="184.1" y="199.9">3</text>
<text x="257.1" y="199.9">4</text>
</g>
<g font-size="2.3" fill="#000080">
<text x="174.2" y="42">C26</text>
<text x="189.4" y="42">C27</text>
<text x="129.2" y="47">R44</text>
<text x="126.1" y="51.4">240ohm</text>
<text x="154.6" y="48.8">M12</text>
<text x="174.2" y="48.6">0.1u</text>
<text x="189.4" y="48.6">0.1u</text>
<text x="126.4" y="58.7">240ohm</text>
<text x="129.2" y="54.4">R45</text>
<text x="156.8" y="63.7">R46</text>
<text x="134" y="68.9">M13</text>
<text x="155.4" y="68.5">10Meg</text>
<text x="178.3" y="68.7">M14</text>
<text x="133.7" y="85.7">M15</text>
<text x="178" y="85.4">M16</text>
<text x="109.1" y="93.3">R48</text>
<text x="124.6" y="94.1">C28</text>
<text x="185.9" y="94.9">C30</text>
<text x="198.1" y="92.3">R47</text>
<text x="214.6" y="94.1">C29</text>
<text x="106.1" y="96.3">10Meg</text>
<text x="123.3" y="101">0.01u</text>
<text x="186.1" y="102">0.01u</text>
<text x="199.9" y="101.2" transform="rotate(-90 199.9 101.2)">10Meg</text>
<text x="214.6" y="96.6">0.1u</text>
<text x="31.7" y="103.9">R49</text>
<text x="108.5" y="107.1">U2</text>
<text x="257.7" y="107.6">110K</text>
<text x="259.4" y="105.3">R50</text>
<text x="31.7" y="108.7">100ohm</text>
<text x="34.8" y="113.2">C32</text>
<text x="135.4" y="110.7">C31</text>
<text x="135.4" y="113.3">0.47u</text>
<text x="205.2" y="110.9">D16</text>
<text x="33.7" y="115.7">0.01u</text>
<text x="47.5" y="115.9">R51</text>
<text x="47.5" y="118.4">100ohm</text>
<text x="144.4" y="117.1">R52</text>
<text x="156.5" y="117.1">R53</text>
<text x="181.6" y="118.8">R54</text>
<text x="214.6" y="119">C33</text>
<text x="258.9" y="118.8">R55</text>
<text x="143.6" y="120.4">510ohm</text>
<text x="155.6" y="120.8">510ohm</text>
<text x="181" y="122.1">510ohm</text>
<text x="214.6" y="121.6">0.1u</text>
<text x="258.1" y="121.3">5.1k</text>
<text x="48.4" y="130.3">0.01u</text>
<text x="49.5" y="127.9">C34</text>
<text x="104.7" y="155.9">BQ76200</text>
</g>
<g font-size="2.3" fill="#800000">
<text x="100.9" y="59.7">BAT+</text>
<text x="115.1" y="68.2">BAT+</text>
<text x="135.5" y="81.9">G-CHG</text>
<text x="179" y="81.4">G-DSG</text>
<text x="216.2" y="85.9">PACK+</text>
<text x="135.3" y="98.7">G-CHG</text>
<text x="256.6" y="99.9">PACK-DIV</text>
<text x="179" y="104.5">G-DSG</text>
<text x="46.4" y="109.6">PACK+</text>
<text x="258.4" y="112.1">V-PACK</text>
<text x="269.8" y="113.4">V-PACK</text>
<text x="59.4" y="125.9">CHG-EN</text>
<text x="38.2" y="128.7">GND</text>
<text x="58.4" y="131.2">CP-EN</text>
<text x="71.2" y="130">CP-EN</text>
<text x="79.3" y="127.4">CHG-EN</text>
<text x="132.5" y="127.4">CHG</text>
<text x="132.5" y="130">PCHG</text>
<text x="56.6" y="135.3">DSG-EN</text>
<text x="70.1" y="134">DSG-EN</text>
<text x="132.5" y="132.5">DSG</text>
<text x="254.2" y="135.6">GND</text>
<text x="43.9" y="141.7">GND</text>
<text x="56.6" y="141.1">PMON-EN</text>
<text x="56.6" y="144.5">PCHG-EN</text>
<text x="245.2" y="152.6">PACK-</text>
<text x="134" y="161.8">GND</text>
</g>
<text font-size="2.3" fill="#f00" x="152.1" y="152.6">PACK-</text>
<g font-size="1.8" fill="#800000">
<text x="70.9" y="143.3">PCHG-EN</text>
<text x="71.2" y="140">PMON-EN</text>
</g>
<g font-size="1.1" fill="#840000">
<text x="131.4" y="71.5" transform="rotate(-90 131.4 71.5)">1</text>
<text x="131.4" y="70.2" transform="rotate(-90 131.4 70.2)">2</text>
<text x="131.4" y="68.9" transform="rotate(-90 131.4 68.9)">3</text>
<text x="140.6" y="71.5" transform="rotate(-90 140.6 71.5)">5</text>
<text x="140.6" y="70.2" transform="rotate(-90 140.6 70.2)">6</text>
<text x="140.6" y="68.9" transform="rotate(-90 140.6 68.9)">7</text>
<text x="140.6" y="67.6" transform="rotate(-90 140.6 67.6)">8</text>
<text x="174.9" y="71.7" transform="rotate(-90 174.9 71.7)">5</text>
<text x="174.9" y="70.4" transform="rotate(-90 174.9 70.4)">6</text>
<text x="174.9" y="69.2" transform="rotate(-90 174.9 69.2)">7</text>
<text x="174.9" y="67.9" transform="rotate(-90 174.9 67.9)">8</text>
<text x="184.1" y="71.7" transform="rotate(-90 184.1 71.7)">1</text>
<text x="184.1" y="70.4" transform="rotate(-90 184.1 70.4)">2</text>
<text x="184.1" y="69.2" transform="rotate(-90 184.1 69.2)">3</text>
<text x="135.2" y="79.5" transform="rotate(-90 135.2 79.5)">4</text>
<text x="140.3" y="83.9" transform="rotate(-90 140.3 83.9)">8</text>
<text x="174.9" y="83.9" transform="rotate(-90 174.9 83.9)">8</text>
<text x="178.7" y="79.7" transform="rotate(-90 178.7 79.7)">4</text>
<text x="131.2" y="87.8" transform="rotate(-90 131.2 87.8)">1</text>
<text x="131.2" y="86.5" transform="rotate(-90 131.2 86.5)">2</text>
<text x="131.2" y="85.2" transform="rotate(-90 131.2 85.2)">3</text>
<text x="140.3" y="87.8" transform="rotate(-90 140.3 87.8)">5</text>
<text x="140.3" y="86.5" transform="rotate(-90 140.3 86.5)">6</text>
<text x="140.3" y="85.2" transform="rotate(-90 140.3 85.2)">7</text>
<text x="174.9" y="87.8" transform="rotate(-90 174.9 87.8)">5</text>
<text x="174.9" y="86.5" transform="rotate(-90 174.9 86.5)">6</text>
<text x="174.9" y="85.2" transform="rotate(-90 174.9 85.2)">7</text>
<text x="184.1" y="87.8" transform="rotate(-90 184.1 87.8)">1</text>
<text x="184.1" y="86.5" transform="rotate(-90 184.1 86.5)">2</text>
<text x="184.1" y="85.2" transform="rotate(-90 184.1 85.2)">3</text>
<text x="135" y="95.7" transform="rotate(-90 135 95.7)">4</text>
<text x="178.7" y="95.7" transform="rotate(-90 178.7 95.7)">4</text>
</g>
</svg>
